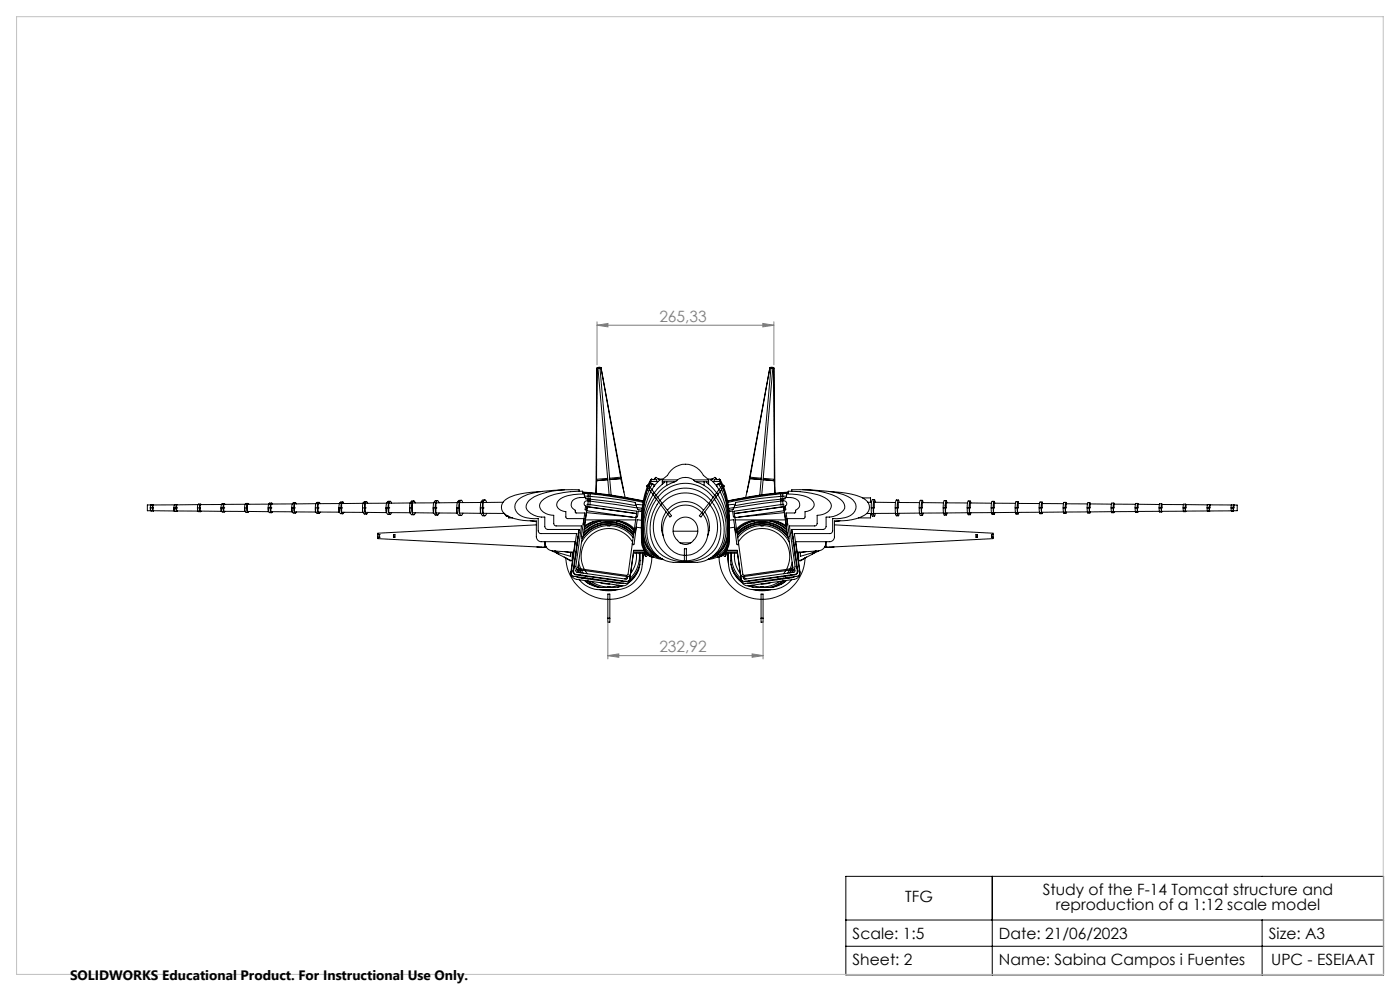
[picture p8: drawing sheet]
<svg xmlns="http://www.w3.org/2000/svg" width="420mm" height="297mm" viewBox="0 0 420 297" stroke-linecap="round" stroke-linejoin="round" font-family="sans-serif">
<g fill="none" stroke="#000" stroke-width=".3">
<path d="M179.4 110.3h-.3l-.3 37.5 .2-3.7M179.4 110.3h-.3l-.1 33.3M179.4 110.3l3.3 38M180 110.3v-.2h-.6v.2M180 110.3h-.6M180 110.3l3.3 38M180.3 110.2l5.9 32.8M180.3 110.2h-.3M180.3 110.2l6.9 37.3M231 110.2h.3M231 110.2l-6 32.8M231 110.2l-6.9 37.3"/>
<path d="M231.3 110.3v-.2h.6l-.1 .2M231.3 110.3h.5M231.3 110.3l-3.4 38M231.8 110.3l-3.3 38M231.9 110.3h.3l.3 37.5-.2-3.7M231.9 110.3h.3l.1 33.3M45.1 152.2l.2 .9h.7M45.1 152.2h.6M45.1 152.2v.9M45.3 151.3l-.2 .9M45.3 151.3h.6M45.3 151.3h-1.1v1.8h1.2"/>
<path d="M45.3 151.3h.1M45.4 151.3h.6M45.7 152.2l.1 .7 .3 .2M45.9 151.3l-.2 .9M45.9 152.2h.1M45.9 151.3h.2M45.9 151.3v1.8h6.3M52.2 152.2l.2 1h.7M52.2 152.2h.6M52.2 152.2v.9M52.2 153.1h.2M52.4 151.3h-6.5"/>
<path d="M52.4 151.3l-.2 .9M52.4 151.3h.6M52.4 151.2h.6M52.4 151.2v.1M52.8 152.2l.2 1 .2-.1M53 152.2h.1M53 151.3l-.2 .9M53 151.2l.2 .1M53 151.2v1.9l6.3 .1M53.1 151.2h-.7M59.2 152.2l.1 .6 .3 .5M59.2 152.2h.6"/>
<path d="M59.3 152.2v1M59.3 153.2h.1M59.4 151.2l-.2 1M59.4 151.2l-6.4 .1M59.4 151.2h.6M59.5 151.2h.6M59.5 151.2h.1M59.6 153.3h.6M59.8 152.2l.3 1.1 .3-.1M59.8 152.2v.8M60 151.2l-.2 1M60 152.2h.1"/>
<path d="M60.1 151.2h.3M60.1 151.2v2h6.3M60.1 151.1l-.6 .1M66.3 152.2l.1 .7a.66 .66 0 0 0 .9 .6M66.3 152.2h.6M66.4 152.2v1M66.4 153.2h.1M66.5 151.2h-6.5M66.5 151.2l-.2 1M66.5 151.1v.1M66.9 152.2l.1 .9 .2 .4 .3-.3M67.1 152.2h.1"/>
<path d="M67.1 151.1l-.2 1.1M67.1 151.1l.4 .1M67.1 151.1v2.1l6.3 .1M67.1 151.1l-.6 .1M67.3 151l-.8 .1M73.4 152.2v.8a.65 .65 0 0 0 1 .6M73.4 152.2h.6M73.4 152.2v1.1M73.4 153.3h.2M73.6 151.1l-6.5 .1M73.6 151.1l-.2 1.1M73.6 151.1h.6"/>
<path d="M73.6 151.1h.1M74 152.2l.1 1 .2 .4 .3-.3M74.2 151.1l-.2 1.1M74.2 151.1v2.2h6.3M74.2 151.1l.2-.2 .2 .2M74.2 151.1h.1M74.4 150.9l-.8 .2M80.5 152.2v.8a.7 .7 0 0 0 1 .7M80.5 152.2h.6M80.5 152.2v1.1M80.5 153.3h.1M80.6 151.1h-6.4"/>
<path d="M80.7 151l-.2 1.2M80.7 151h.6M80.7 151h.1M81.1 152.2v.7l.3 .7 .4-.3M81.3 152.2h.1M81.3 151l-.2 1.2M81.3 151l.2-.2 .3 .3M81.3 151v2.3l6.3 .1M81.5 150.8h-.6l-.2 .2M87.5 152.2l.1 .8a.78 .78 0 0 0 1 .8M87.5 152.2h.6M87.6 152.2v1.2"/>
<path d="M87.6 153.4h.1M87.7 151l-6.4 .1M87.7 151h.6l-.2 1.2M87.7 151l-.2 1.2M87.8 150.9h.6M87.8 150.9v.1M88.1 152.2l.3 1.5 .3 .1 .2-.4M88.3 152.2h.1M88.4 150.9l.3-.2 .2 .3M88.4 150.9l-.1 2.5 6.3 .1M88.6 150.7h-.6l-.2 .2M94.6 152.2l.1 .9a.85 .85 0 0 0 1 .8"/>
<path d="M94.6 152.2h.6M94.6 152.2v1.3M94.6 153.5h.2M94.8 151h-6.5M94.8 150.9h.6l-.2 1.3M94.8 150.9l-.2 1.3M94.8 150.8h.6M94.8 150.8v.1M95.2 152.2v.9a.47 .47 0 0 0 .2 .5 .47 .47 0 0 0 .6 0l.1-.1M95.4 152.2h.1M95.4 150.8l.3-.2 .4 .4M95.4 150.8v2.7h6.3"/>
<path d="M95.7 150.6h-.6l-.3 .2M101.7 152.2v.8a1 1 0 0 0 1.1 1M101.7 152.2h.6M101.7 152.2v1.3M101.7 153.5h.1M101.8 150.9l-6.4 .1M101.9 150.8h.1M102.3 152.2v1a.53 .53 0 0 0 .2 .5 .53 .53 0 0 0 .5 .1l.2-.3M102.3 152.2l.2-1.4v2.7l6.3 .1M102.5 152.2h.1M102.5 150.8l.4-.3 .3 .4M102.5 150.8h-.6l-.2 1.4"/>
<path d="M102.5 150.8v.1M102.9 150.5h-.7l-.3 .3M108.8 152.2v1a.94 .94 0 0 0 1.2 .9M108.8 152.2h.6M108.8 152.2v1.4M108.8 153.6h.1M108.9 150.8l-6.4 .1M109 150.8l-.2 1.4M109 150.7h.6M109 150.7v.1M109.4 152.2v1l.4 .8 .3 .1 .2-.5M109.6 152.2h.1"/>
<path d="M109.6 150.8l-.2 1.4M109.6 150.7l.4-.3 .3 .4M109.6 150.7v2.9h6.3M110 150.4h-.7l-.3 .3M115.8 152.2l.1 1a.94 .94 0 0 0 1.2 1M115.8 152.2h.6M115.9 152.2v1.4M115.9 153.6h.1M116 150.8h-6.4M116.1 150.7h.1M116.4 152.2l.2-1.5v2.9l6.3 .1M116.4 152.2l.1 1.1 .4 .8h.3l.2-.5"/>
<path d="M116.6 152.2h.1M116.7 150.7h-.7l-.2 1.5M116.7 150.7l.4-.5 .3 .6M116.7 150.7v.1M117.1 150.2h-.7l-.3 .5M122.9 152.2l.1 1.1a.94 .94 0 0 0 1.1 1M122.9 152.2h.6M122.9 152.2v1.5M122.9 153.7h.2M123.1 150.7l-6.5 .1M123.1 150.7l-.2 1.5M123.1 150.6h.6"/>
<path d="M123.1 150.7h.6M123.1 150.6v.1M123.5 152.2v1.1a.79 .79 0 0 0 .9 .9l.2-.5M123.7 150.7l-.2 1.5M123.7 150.7v3h6.3M123.7 150.6l.5-.5 .4 .6M123.7 150.6v.1M124.2 150.1h-.7l-.4 .5M130 152.2v1.1a1.05 1.05 0 0 0 1.3 1.1M130 152.2h.6M130 152.2v1.5M130 153.7h.1"/>
<path d="M130.1 150.7h-6.4M130.2 150.6h.6l-.2 1.6M130.2 150.6l-.2 1.6M130.2 150.6h.6M130.2 150.6h.1M130.6 152.2v1l.5 1.1h.3l.3-.6M130.8 152.2h.1M130.8 150.6l.5-.6 .4 .7M130.8 150.6v3.1l6.3 .1M131.3 150h-.7l-.4 .6M137.1 152.2v1.2a1.01 1.01 0 0 0 1.3 1.1M137.1 152.2h.5"/>
<path d="M137.1 152.2v1.6M137.1 153.8h.1M137.2 150.6l-6.4 .1M137.3 150.6l-.2 1.6M137.3 150.6h.5M137.3 150.5v.1M137.6 152.2l.1 1.1a1.15 1.15 0 0 0 .8 1.1l.4-.6M137.8 150.6l-.2 1.6M137.8 152.2h.1M137.9 150.5l.5-.6 .5 .7M137.9 150.5v3.3h6.2M138.4 149.9l-.7 .1-.4 .5"/>
<path d="M144.1 152.2l.1 1.3a1.1 1.1 0 0 0 1.3 1.1M144.1 152.2v1.6M144.1 152.2h.6M144.1 153.8h.2M144.3 150.6h-6.5M144.4 150.5h.6M144.4 150.5h.1M144.7 152.2l.1 1.1a1.11 1.11 0 0 0 .8 1.2l.4-.7M144.9 152.2h.1M144.9 150.5l-.2 1.7M144.9 150.5h-.6l-.2 1.7M144.9 150.5v3.3l6.3 .1"/>
<path d="M145 150.5l.5-.7 .5 .8M145 150.5v.1M145.5 149.8l-.7 .1-.4 .6M150.9 150.5l-6 .1M151.2 153.8v.1M151.2 153.9h.1M151.4 154.1l.5 .6h.6M152.6 154.8v.4h1.1M159.1 156.1l1.8 .2M160.9 157.3l-47.6 2.5v1.6l50.1 2.6v-1.7M162.7 147.3a21.8 21.8 0 0 0-11 2.5 2.68 2.68 0 0 0 .2 4.6 17.1 17.1 0 0 0 9 1.7v4.8a1.51 1.51 0 0 0 1.5 1.4h10.1l-1.2 9.1a2.01 2.01 0 0 0 1.7 2.2l13.7 1.9a2.01 2.01 0 0 0 2.2-1.7l1.1-8h3.8M169.4 146.8l-3.4 .2a18.9 18.9 0 0 0-10.6 2.8 2.86 2.86 0 0 0 1 4.9l2.6 .7h2.5v3.7a.84 .84 0 0 0 .8 .8h10.7l-1.7 11.7a.97 .97 0 0 0 .9 1.1l15.4 2.1a.97 .97 0 0 0 1.1-.8"/>
<path d="M173.7 158.7l-1.8 12.4a1.04 1.04 0 0 0 .9 1.2l14.8 1.9M173.7 159.8l-.2 .2M173.7 159.6l-.2 .3M173.7 147.2v-.4a25.4 25.4 0 0 0-14.1 2.5 2.42 2.42 0 0 0-1 4.1 6.2 6.2 0 0 0 4.8 1.6v2.8a.97 .97 0 0 0 1 .9h9.4l-1.7 12.4a.91 .91 0 0 0 .8 1.1l15 2a.92 .92 0 0 0 1-.7l.2-1.5M174.8 147.6l2.2 .1M174.8 147.5l1.6 .1M175.1 159.6a10.3 10.3 0 0 1 15 0M175.6 155.8h15.1M175.9 153.6l13.8 1.4M176 153.1l14.8 2M176.4 147.6v3.7h.6v-3.7M176.4 147.6h.6"/>
<path d="M177 150.1h-.6a.86 .86 0 0 0-1.1 .4 .86 .86 0 0 0 .4 1.2l-.2 1 .3 .2 .4-1.8 .2 .1M177 150.2l14.3 2.1v.4l1.3 .2M177 149.5h-1.2v-.4a3.8 3.8 0 0 0-4.3 1.4 1.77 1.77 0 0 0 1.1 2.4v.6l.2 .2h2.6l-.4 3.4 .2 .2 .2-.1 .7-5.4 14.9 2.1M177 149.6l10.9 1.4 3.1 .6v.5l1.7 .2M177 148.7h-1.7v-.6a10.7 10.7 0 0 0-7.7 1.9 1.89 1.89 0 0 0-.4 2 1.89 1.89 0 0 0 1.7 1.2l.9 .1v1.6l.3 .5h5.1l-.8 5.4a.27 .27 0 0 0 .2 .2 .27 .27 0 0 0 .3-.1l1.3-9 14.8 2M177 148.8l10.6 1.2 3 .6v.5l2.2 .2M177 147.6l7.3 .9 8.7 1.7-10.7-1.8-5.3-.6M177 151.2l14.1 2-.2 1.6M178 156.3l-2.7 1.7M179 143.6v.5M179.7 156.1l-2.1 .4-2.2 1.2M179.7 156.1l-2.7 1.2-1.7 1.3"/>
<path d="M179.7 156.1h5.3M180.3 156.1l-3 1.2-2.1 1.6M182.3 143.4l-3.3 .2M182.3 143.8l-3.3 .3M182.4 157.5h.6M185 156.1l1.7 .6 1.6 .8 2 1.5M185 156.1a7 7 0 0 1 5.3 2.4M185.7 156.2l2.3 1 2.3 1.6M186.2 143l-3.3 .3M186.2 143v.4M186.2 143.4l-3.3 .3M186.2 143.4l1.3 5.6"/>
<path d="M190.1 159.8a10.2 10.2 0 0 0-15.1 .1M190.9 154.8l-1.2 8.1M192.4 158.2l-1.5-.2-.7 5.1a.27 .27 0 0 1-.3 .2 .27 .27 0 0 1-.2-.4M192.4 155.9l-1.2-.2-.6 3.6-.2 .2-.2-.3M192.5 153.3l-1-.1-.3 1.6-.2 .2-.1-.2M192.7 159.5v1.6a5.9 5.9 0 0 0 5.8 6.5l.5 .1M192.9 150.5a109.7 109.7 0 0 0-18.1-2.7v-.6a21.6 21.6 0 0 0-11.6 2.4 2.3 2.3 0 0 0-1.3 2.4 2.3 2.3 0 0 0 1.9 1.9l2.3 .5v2.5l.5 .7h7.8l-1.6 12.1a.91 .91 0 0 0 .7 1l14.6 2.1a.91 .91 0 0 0 1-.8M194.2 145.9a37.3 37.3 0 0 0-1.8 15.5 5.1 5.1 0 0 0 2.3 5M194.2 145.9l.4 .6M194.3 146.2a38.5 38.5 0 0 0-1.5 17 5.2 5.2 0 0 0 2.6 3.4M194.4 146.2l-1 3.3-.5 3.5-.2 3.8M194.5 145.3l.2 .3"/>
<path d="M194.5 145.3l-.5 .3 .2 .3M194.6 146.5l.5 .6M194.7 145.6l-.5 .3M194.7 145.6l.4 .5M194.8 146.8a28.4 28.4 0 0 0-1.7 16.3 5.8 5.8 0 0 0 4.3 4M195.1 147.1l.7 1M195.1 146.1l-.5 .4M195.1 146.1l.5 .7M195.2 147.3a26 26 0 0 0-2.2 13.9 8.1 8.1 0 0 0 5.8 6.4M195.6 146.8l-.5 .3M195.6 146.8l.7 .9M195.6 145.2l.1-.2-.4-.3-.6 .9"/>
<path d="M195.8 148.1l.6 .7M195.9 148.2a17.6 17.6 0 0 0-2 15 7.7 7.7 0 0 0 4.7 4.3M196.2 143.8l.6-.8 1.1 .9M196.2 145.8v-.5l-.4-.3-.7 1.1M196.2 145.6l.1 .1M196.3 147.7l-.5 .4M196.3 147.7l.5 .7M196.4 148.8l.4 .6M196.5 149a14.8 14.8 0 0 0-1.4 15.6l.8 1 1.6 1.2M196.8 148.4a10.4 10.4 0 0 1 5.9-4.1 4.1 4.1 0 0 1 5.8 0 10.8 10.8 0 0 1 5.9 4.1M196.8 149.4l.7 1M196.8 148.4l-.4 .4"/>
<path d="M196.8 148.4l.5 .7M197 149.6a15.3 15.3 0 0 0-1.9 14.2 8.6 8.6 0 0 0 6.9 4.8h7.2a9.1 9.1 0 0 0 8-10.5 16.5 16.5 0 0 0-2.9-8.5M197 144.3v-.5h-1.2l-.3-.3-1 1.8M197.3 149.1a10.3 10.3 0 0 1 16.7 0M197.3 149.1l-.5 .3M197.3 149.1l.7 .9M197.4 144.3h-1.8l-.2-.2-.8 1.4-.5 .3M197.5 150.4l.7 .8M197.6 143.5l-.1 .1M197.6 143.5l.2 .3M197.6 150.5a12.7 12.7 0 0 0-.6 14.4 12.4 12.4 0 0 0 13.1 2.8 8.8 8.8 0 0 0 6.2-9.3 13.5 13.5 0 0 0-2.7-7.9M197.9 143.8h.1"/>
<path d="M198 150a9.7 9.7 0 0 1 15.3 0M198 150l-.5 .4M198 150l.6 .9M198.2 151.2l2.1 2.8M198.3 151.3a10.2 10.2 0 0 0-1.3 11.2 10.2 10.2 0 0 0 9.7 5.5 10.3 10.3 0 0 0 6.3-16.7M198.5 159l.3 .1M198.6 150.9a9.3 9.3 0 0 1 14 0M198.6 150.9l-.4 .3M198.6 150.9l2.1 2.7M198.7 145.1v-1.5h-.9l.2 .2-1.3 1.4-1.1 1.6M198.7 144.4h3.7M199.3 144.4v.2l-2.1 2-.9 1.1"/>
<path d="M199.8 153.4a7.8 7.8 0 0 0-.8 7.2M200 144.4v1M200.2 152.9a7 7 0 0 1 10.9 0M200.3 154.1a7.7 7.7 0 0 0 4.4 12.3 7.4 7.4 0 0 0 7.2-10.4l-1-1.9M200.7 153.6a6.5 6.5 0 0 1 9.8 0M200.7 153.6l.8 1-.5 .3-.7-.9M200.7 153.6l-.4 .4M201.9 159.2h7.4M202.9 156.2a3.8 3.8 0 0 1 5.2-.2 3.8 3.8 0 0 1 .6 5.1 3.4 3.4 0 0 1-4.6 1.7 4.4 4.4 0 0 1-1.2-6.6zM208 143.8h4.6M208.8 144.4h3.8M210.5 153.6l-.7 1 .5 .3 .7-.9"/>
<path d="M210.5 153.6l.5 .4M211.2 144.4v1M211.4 153.4a7.6 7.6 0 0 1 .9 7.2M212 144.4v.2l3 3.1M212.6 145.1v-1.5h.8l-.1 .2 2.4 3M212.6 143.8a8.4 8.4 0 0 1-2.7-2.9 5.9 5.9 0 0 0-9.7 1.6l-1.6 1.3h4.6M212.6 150.9l.5 .3M212.6 150.9l-2.1 2.7M212.8 159l-.3 .1M213.3 150l.4 .4M213.3 150l-.7 .9M213.3 143.8h.1"/>
<path d="M213.7 143.5l-.2 .3M213.7 143.5v.1M213.7 150.4l-2.7 3.6M213.8 144.3h1.9l.2-.2 .8 1.4 .4 .3M214 149.1l.4 .3M214 149.1l-.7 .9M214.2 144.3v-.5h1.2l.4-.3 1 1.8M214.4 149.4l-.7 1M214.4 148.4l.5 .4M214.4 148.4l-.4 .7M214.8 149a14.7 14.7 0 0 1 1.4 15.6l-.8 1-1.7 1.2M214.9 148.8l-.5 .6"/>
<path d="M215 147.7l-.6 .7M215 147.7l.5 .4M215.1 145.8v-.5l.4-.3 .7 1.1M215.1 145.6l-.1 .1M215.1 143.8l-.6-.8-1.2 .9M215.3 148.2a17.6 17.6 0 0 1 2.1 15 7.5 7.5 0 0 1-4.7 4.3M215.5 148.1l-.6 .7M215.7 146.8l.5 .3M215.7 146.8l-.7 .9M215.7 145.2l-.1-.2 .4-.3 .6 .9M216 147.3a25.6 25.6 0 0 1 2.3 13.9 8.1 8.1 0 0 1-5.9 6.4M216.2 147.1l-.7 1"/>
<path d="M216.2 146.1l.4 .4M216.2 146.1l-.5 .7M216.5 146.8a28.2 28.2 0 0 1 1.6 16.3 5.6 5.6 0 0 1-4.2 3.9M216.6 145.6l.5 .3M216.6 145.6l-.4 .5M216.6 146.5l-.4 .6M216.8 145.3l-.2 .3M216.8 145.3l.5 .3-.2 .3M216.9 146.2a34.6 34.6 0 0 1 1.7 10.6M216.9 146.2a39.2 39.2 0 0 1 1.6 16.6 5.2 5.2 0 0 1-2.6 3.8M217.1 145.9l-.5 .6M217.1 145.9a36.1 36.1 0 0 1 1.7 14.5 5.8 5.8 0 0 1-2.3 6"/>
<path d="M218.6 159.5v1a6.5 6.5 0 0 1-3.1 6.3l-1.8 .7-1.4 .2M218.7 153.3l1.1-.1 .2 1.6 .3 .2 .1-.2M218.8 155.9l1.3-.2 .5 3.6 .3 .2 .2-.3M218.8 158.2l1.6-.2 .7 5.1a.27 .27 0 0 0 .3 .2 .27 .27 0 0 0 .2-.4M220.3 153.9l14.8-2.1 .8 5.4 .2 .1 .2-.2M220.4 154.8l.7 4.4M220.6 155.8h15M221.1 159.2l1.7 13 .4 .2 14.5-2 .2-.3-1.3-9.1M221.1 159.6a10.4 10.4 0 0 1 15 0M221.1 159.8a10.2 10.2 0 0 1 15.1 .1M225 143.4l3.4 .3M225 143.4l-1.3 5.7"/>
<path d="M225 143l3.4 .3M225 143v.4M225.6 156.2l-2.4 1-2.2 1.6M226.3 156.1l-1.7 .6-1.6 .8-2 1.5M228.3 157.5h.6M229 143.8l3.3 .3M229 143.4l3.3 .2M231 156.1l3 1.2 2 1.6M231.6 156.1l1.4 .2 1.4 .4 1.5 1M231.6 156.1h-5.4a7 7 0 0 0-5.3 2.4M231.6 156.1l2.7 1.2 1.7 1.3M232.3 143.6v.5"/>
<path d="M233.3 156.3l2.6 1.7M234.2 150.2l-14.2 2.1v.4l-1.3 .2M234.2 150.1h.6a.86 .86 0 0 1 1.1 .4 .86 .86 0 0 1-.3 1.2l.1 1-.2 .2-.4-1.8-.3 .1M234.2 149.6l-10 1.3-3.9 .7v.5l-1.7 .3M234.2 149.5h1.3v-.4a4.7 4.7 0 0 1 4 .9 1.77 1.77 0 0 1-.8 2.9v.6l-.3 .2h-2.6l1 7.1a.25 .25 0 0 1-.2 .2 .25 .25 0 0 1-.3-.1l-1.2-9-14.8 2M234.2 148.8l-9.8 1.1-3.7 .7v.5l-2.2 .2M234.2 148.7h1.8v-.6a10.8 10.8 0 0 1 7.7 1.9 1.89 1.89 0 0 1 .4 2 1.89 1.89 0 0 1-1.8 1.2l-.8 .1v1.6l-.3 .5h-5.1M234.2 147.6a123.5 123.5 0 0 0-15.9 2.6l7.7-1.4 8.2-1M234.2 147.6v3.7h.6v-3.7M234.2 147.6h.6M234.2 151.2l-14 2 .2 1.6M235.2 153.1l-14.7 2"/>
<path d="M235.3 153.6l-13.7 1.4M236.5 147.6l-2.3 .1M236.5 147.5l-1.7 .1M237.5 147.2v-.4a27.9 27.9 0 0 1 13.4 2.1l1.3 .8a2.31 2.31 0 0 1 1.2 2.1 2.31 2.31 0 0 1-1.3 2 6.5 6.5 0 0 1-4.3 1.2v2.8a.97 .97 0 0 1-.9 .9h-9.4l1.7 12.4a.91 .91 0 0 1-.8 1.1l-15 2a.92 .92 0 0 1-1-.7l-.3-1.5a.91 .91 0 0 0 1.1 .8l14.5-2.1a.91 .91 0 0 0 .8-1l-1.7-12.1h7.9l.4-.7v-2.5a3.8 3.8 0 0 0 4.3-2.9 5.1 5.1 0 0 0-4.2-3.3l-5.1-.8-3.6-.2v.6l-2.3 .2a135.6 135.6 0 0 0-15.8 2.6M237.6 159.6l.2 .3M237.6 158.7l1.8 12.4a1.03 1.03 0 0 1-.9 1.2l-14.8 1.9M237.6 159.8l.2 .2M240.8 146.8a35.8 35.8 0 0 1 13.5 2 3.2 3.2 0 0 1 2.2 4.4 6.7 6.7 0 0 1-6.7 2.2v3.7a.84 .84 0 0 1-.9 .8h-10.6l1.6 11.7a.97 .97 0 0 1-.8 1.1l-15.4 2.1a.97 .97 0 0 1-1.1-.8M248.8 147.3a25.8 25.8 0 0 1 10.2 2.1 2.76 2.76 0 0 1 1.8 2.4 2.76 2.76 0 0 1-1.4 2.6 17.2 17.2 0 0 1-9.1 1.7v4.8a1.45 1.45 0 0 1-1.5 1.4h-10.1l1.3 9.1a2 2 0 0 1-1.7 2.2l-13.7 1.9a1.95 1.95 0 0 1-2.2-1.7l-1.2-8.9h-3.1M250.3 157.3l47.6 2.5v.4M252 156.1l-1.7 .2M258.8 149.2h2.4v1.3"/>
<path d="M260.3 150.5h1.2M261.2 153.9v1.3h-3.7M261.4 152.2l.1 1.7M261.4 152.2h.6M261.4 153.9h-1.4M261.5 154l.2 .7h.7M261.5 154h.6M261.5 153.9v.1M261.7 149.7l.6 .1M261.7 149.8l-.3 1v1.4M262 152.2l.1 1.7h-.6M262.1 150.5h.2"/>
<path d="M262.3 150.5l-.2 3.5M262.3 150.5l6.4 .1M262.6 150.5l-.3-.7-.3 2.4M262.6 153.9l-.2 .8-.3-.7M268.6 152.2l.1 1.7M268.6 152.2h.6M268.6 153.8l-6.5 .1M268.7 154l.2 .6h.6M268.7 153.9v.1M269.2 152.2l.1 1.7h-.6M269.3 150.6h.2M269.3 153.9l-.6 .1"/>
<path d="M269.5 150.6l-.2 3.3M269.5 150.6h6.4M269.5 149.9a.82 .82 0 0 0-.8 .3 .82 .82 0 0 0-.1 .9v1.1M269.8 150.6l-.3-.7-.3 1.1v1.2M269.8 153.8l-.3 .8-.2-.7M275.8 152.2l.1 1.7M275.8 152.2h.6M275.8 153.8h-6.5M275.9 153.9l.1 .6h.7M275.9 153.9h.6M275.9 153.9h.1M276.4 152.2l.1 1.6-.6 .1"/>
<path d="M276.5 150.6h.2M276.7 150.6l-.2 3.3M276.7 150.6l6.4 .1M276.7 150a.8 .8 0 0 0-.8 .2 .8 .8 0 0 0-.1 .9v1.1M276.9 150.6l-.2-.6-.3 2.2M276.9 153.8l-.2 .7-.2-.6M283 152.2l.1 1.6M283 152.2h.6M283 153.7l-6.5 .1M283.1 153.9l.1 .5h.7M283.1 153.8h.6M283.1 153.8v.1"/>
<path d="M283.3 150l.6 .1M283.3 150.1l-.3 .9v1.2M283.6 152.2l.1 1.6M283.6 151.3v.3M283.7 150.7h.2M283.7 153.8l-.6 .1M283.9 150.7l-.2 3.1M283.9 150.7h6.4M284.1 150.7l-.3-.6-.2 2.1M284.1 153.7l-.2 .7-.2-.6M290.2 152.2l.1 1.6M290.2 152.2h.6"/>
<path d="M290.2 153.7h-6.5M290.3 153.8l.1 .5h.7M290.3 153.8h.6M290.3 153.8h.1M290.8 152.2l.1 1.6h-.6M290.9 150.7h.2M291.1 150.1a.82 .82 0 0 0-.9 1.2v.9M291.1 150.7l-.2 3.1M291.1 150.7l6.4 .1M291.3 150.8l-.3-.7-.2 2.1M291.3 153.7l-.2 .6-.2-.5M297.4 152.2l.1 1.5"/>
<path d="M297.4 152.2h.6M297.4 153.6l-6.5 .1M297.5 153.7l.1 .5h.7M297.5 153.7h.6M297.5 153.7h.1M298 152.2l.1 1.5h-.6M298.1 150.8h.2M298.2 150.2a.81 .81 0 0 0-.8 1.1v.9M298.3 150.8l-.2 2.9M298.3 150.8h6.4M298.4 150.8l-.2-.6-.2 2M298.4 153.6l-.1 .6-.2-.5"/>
<path d="M304.6 152.2l.1 1.5M304.6 152.2h.6M304.6 153.6h-6.5M304.7 153.7l.1 .4h.6M304.7 153.7h.6M304.7 153.7h.1M305.2 152.2l.1 1.5M305.3 150.9h.2M305.4 150.4a.64 .64 0 0 0-.7 .1 .64 .64 0 0 0-.1 .7v1M305.5 150.9l-.2 2.8M305.5 150.9h6.4M305.6 150.9l-.2-.5-.2 1.8"/>
<path d="M305.6 153.6l-.2 .5-.1-.4M311.7 152.2l.2 1.4M311.7 152.2h.6M311.8 153.5l-6.5 .1M311.9 153.6l.1 .4 .6-.1M311.9 153.6h.6M311.9 153.6h.1M312.3 152.2l.2 1.4M312.5 150.9h.2M312.6 150.5a.79 .79 0 0 0-.8 .2 .79 .79 0 0 0-.1 .9v.6M312.7 150.9l-.2 2.7M312.7 150.9l6.4 .1"/>
<path d="M312.8 150.9l-.2-.4-.3 1.7M312.8 153.5l-.1 .4-.2-.3M318.9 152.2l.2 1.3M318.9 152.2h.6M319 153.5h-6.5M319.1 153.6l.1 .3 .6-.1M319.1 153.5h.6M319.1 153.5v.1M319.5 152.2l.2 1.3M319.7 151h.1M319.8 150.6a.75 .75 0 0 0-.8 .2 .75 .75 0 0 0-.1 .9v.5M319.8 151l-.1 2.6"/>
<path d="M319.8 151h6.4M319.9 151l-.1-.4-.3 1.6M319.9 153.5l-.1 .3-.1-.2M326.1 152.2l.1 1.3M326.1 152.2h.6M326.2 153.4l-6.5 .1M326.2 153.5l.2 .3 .6-.1M326.2 153.5h.6M326.2 153.5h.1M326.7 152.2l.1 1.3M326.8 151h.2M327 150.7h-.3a.84 .84 0 0 0-.6 1v.5"/>
<path d="M327 151l-.2 2.5M327 151l6.4 .1M327.1 151l-.1-.3-.3 1.5M327.1 153.4l-.1 .3-.2-.2M333.3 152.2l.1 1.2M333.3 152.2h.6M333.4 153.3l-6.6 .1M333.4 153.5l.1 .2h.7M333.4 153.4h.6M333.4 153.4v.1M333.9 152.2l.1 1.2M334 151.1h.2"/>
<path d="M334.2 150.8h-.7l-.2 1.4M334.2 151.1l-.2 2.4M334.2 151.1h6.4M334.3 151.1l-.2-.3-.2 1.4M334.3 153.3l-.1 .3-.2-.1M340.5 152.2l.1 1.1M340.5 152.2h.6M340.6 153.4l.1 .2h.6M340.6 153.3h.6M340.6 153.3h-6.6M340.6 153.3v.1M341.1 152.2l.1 1.1"/>
<path d="M341.2 151.1h.2M341.3 150.9h-.6l-.2 1.3M341.4 151.1l-.2 2.3M341.4 151.1l6.4 .1M341.5 151.1l-.2-.2-.2 1.3M341.5 153.3l-.2 .3-.1-.2M347.7 152.2l.1 1.1M347.7 152.2h.6M347.8 153.3l.7 .2M347.8 153.3h.6M347.8 153.2l-6.6 .1M347.8 153.3h.1"/>
<path d="M348.3 152.2l.1 1.1M348.4 151.2h.2M348.5 151h-.6l-.2 1.2M348.6 151.2l-.1-.2-.2 1.2M348.6 153.2l-.1 .3-.1-.2M348.6 151.2l-.2 2.1M348.6 151.2h6.4M354.9 152.2l.1 1M354.9 152.2h.6M355 153.3h.7M355 153.2h.6M355 153.2h-6.6"/>
<path d="M355 153.2v.1M355.5 152.2l.1 1M355.6 151.2h.2M355.6 153.2l-.6 .1M355.7 151.1h-.6l-.2 1.1M355.8 151.3l-.1-.2-.2 1.1M355.8 153.2h-.2M355.8 151.2l-.2 2M355.8 151.2l6.4 .1M362.1 152.2l.1 1M362.1 152.2h.6M362.2 153.2h.1"/>
<path d="M362.2 153.2h.6M362.2 153.1l-6.6 .1M362.3 153.2h.6M362.7 152.2l.1 1M362.8 151.3h.2M362.9 151.2h-.7l-.1 1M362.9 151.3l-.2 .9M362.9 153.1l-.1 .1M363 151.3l-.2 1.9M363 151.3l6.4 .1M369.3 152.2l.1 .9M369.3 152.2h.6"/>
<path d="M369.4 153.1h.1M369.4 153.1h.6M369.4 153.1h-6.6M369.5 153.1h.6M369.9 152.2l.1 .9M370 151.3h.2M370.1 151.3h-.7l-.1 .9M370.1 151.3l-.2 .9M370.1 153.1h-.1M370.2 151.3l1 .1v1.7h-1.8M370.2 151.3l-.2 1.8M113.3 161h.5"/>
<path d="M113.3 160.2h.5M113.8 161h.1M113.8 160.2h.1M113.8 160.2v.8M118 160.2h.5v.8h-.5zM118.1 160.2v.8M162.4 164h1.5M162.4 164h.1M163.2 164h.1M163.6 162.3a2.35 2.35 0 0 0 2.1 2.8l6.3 .4v.4M163.9 163.9v.1M165.5 165l1.6 .8"/>
<path d="M166.4 165.1l.4 .3M166.5 165.1l1 1 3.6 1.8h.6v-2.4M166.7 165.1l.9 .6 3.5 1 .1-1.1M169.3 167l.4 .2M169.5 167.1l1.5 1 .5-.2M169.5 165.3l1.8 .4v-.3M171.9 165.5l-.2 1.9M171.9 170.9l.1 .8M172.1 169.8l.1 .5M172.7 165.4v1.2M172.8 172.8l.9 .3 12.5 1.8 .9-.1M172.8 172.2l.1 .1"/>
<path d="M172.9 170.3l-.1 .8 .3 .4 14.7 2.1 .4-.2 .1-.6-.9 .7M173.1 170.6l.4 1M173.2 172.8l.1 .2M173.2 162.9l-.2 .7M173.3 170.7l.4 .9M173.3 162.2l-.2 .5M173.4 170l.2 .4M173.5 169.6l.3 .9M173.5 161l-.2 .3M173.6 160.5l-.2 .4M173.6 168.5l.7 2M173.7 170.8l.5 .9"/>
<path d="M173.9 172.3l.1 .1zM173.9 170.8l.5 .9M174.2 172.3l.1 .2M174.4 170.9l.5 .9M174.5 173.2l-.1-.2 .2 .2M174.7 161l-1.3 9 .1 .4 14.5 2 .4-.2 1.3-9.2M174.7 172.4l.1 .1M174.7 173l.2 .3M174.9 172.4l.1 .2M175.2 173.1l.3 .3M175.3 174a7.9 7.9 0 0 0 5.4 2.1 14.8 14.8 0 0 0 5.7-.4l.5-.2M175.5 173.2l.2 .2"/>
<path d="M175.5 172.5l.1 .1M175.5 174l1.4 1.1M175.5 171l.7 .9M176.2 174.1l2 1.4 1.2 .5M176.2 173.2l.2 .3M176.5 174.1l1.6 1.1 2.2 .9M176.9 172.7l.1 .2M177.3 174.2a9.1 9.1 0 0 0 8.4 1.2M177.8 173.5l.4 .3M180.1 174.6l2.9 .4M180.9 176.7h3.5M182.4 175.9h.6"/>
<path d="M185.3 176.7a10.6 10.6 0 0 1-5.2 0M185.4 174.6l-.4 .1M186.5 175.5l-1.2 .5M186.5 174.1l-.1 .1M189.8 162.5a8.3 8.3 0 0 0-11.3-3 8.3 8.3 0 0 0-3.2 11.2M189.9 161.1a9.2 9.2 0 0 0-15.5 1.5M190 165.5h3.5M190 160.5a9.7 9.7 0 0 0-15.4 .9M190.1 160.3a9.8 9.8 0 0 0-15.1 .4M190.1 165.1h3.2M190.9 165.8a8.1 8.1 0 0 1-1.7 6M191.6 170.6l-1.3 2.3-1.5 1.4"/>
<path d="M191.8 165.8a9.4 9.4 0 0 1-2.8 7.6M192 169.1a10 10 0 0 1-3.1 5M192.1 165.8a9.1 9.1 0 0 1-3 8.5l-.4 .3M192.7 168.1v-2.3v2.9a8 8 0 0 1-8 8h-4.7a8.1 8.1 0 0 1-6.2-3M192.9 165.8l.1 1.8-.3 1.6M193.1 164.6a2.13 2.13 0 0 0 1.7 1.8M193.2 164.9h-3.1l-1 7.1M193.4 165.8v.5h.2M193.6 165.8v.9h.4l.4-.4M194 166v.1M194.6 166.3h.1M194.7 166.4v.2l1.1 .5 .1-.2"/>
<path d="M195 166.7h.1M195.5 167a12.9 12.9 0 0 1-12.7 12.6 12.9 12.9 0 0 1-13.1-12.4M195.9 166.9l.1 .1M204 162.7h3.3M205.3 168.6v-4.1h.6v4.1M215.4 166.9l-.1 .1M215.7 167a12.9 12.9 0 0 0 12.8 12.6 12.9 12.9 0 0 0 13-12.4M216.3 166.7h.1M216.5 166.4v.2l-1 .5-.1-.2M216.6 166.3h.1M217.2 166l.1 .1M217.3 166v.1"/>
<path d="M217.5 165.8h3.7M217.7 165.8l-.1 .9h-.3l-.4-.4M217.8 165.5h3.4M217.9 165.8l-.1 .5h-.1M218 165.1h3.2M218.1 164.7a2.13 2.13 0 0 1-1.6 1.7M218.3 165.8l.3 3.4M218.5 165.8v2.3M218.5 165.8a12.4 12.4 0 0 0 .7 6 7.9 7.9 0 0 0 7.4 4.9h4.6M219.2 165.8a9.1 9.1 0 0 0 2.9 8.5l.5 .3M219.3 169.1a9.4 9.4 0 0 0 3.1 5M219.5 165.8a9.4 9.4 0 0 0 2.8 7.6"/>
<path d="M219.6 170.6l1.4 2.3 1.5 1.4M220.3 165.8a8.3 8.3 0 0 0 1.8 6M221.2 160.3a9.8 9.8 0 0 1 15.1 .4M221.2 160.5a9.7 9.7 0 0 1 15.5 .9M221.3 161.1a9.2 9.2 0 0 1 15.5 1.5M221.5 162.5a8.3 8.3 0 0 1 11.2-3 8.3 8.3 0 0 1 3.2 11.2M224.7 175.5l1.3 .5M224.7 174.1l.2 .1M225.8 174.6l.5 .1M225.9 176.7a10.6 10.6 0 0 0 5.3 0M226.9 176.7h3.4M228.3 175.9h.6"/>
<path d="M231.2 174.6l-2.9 .4M233.4 173.5l-.4 .3M233.9 174.2a9.1 9.1 0 0 1-8.3 1.2M234.4 172.7l-.2 .2M234.8 174.1l-1.6 1.1-2.2 .9M235.1 174.1l-2.1 1.4-1.2 .5M235.1 173.2l-.3 .3M235.7 174l-1.3 1.1M235.7 171l-.6 .9M235.8 173.2l-.3 .2M235.8 172.5l-.1 .1M236 174a7.9 7.9 0 0 1-5.5 2.1 14.7 14.7 0 0 1-5.6-.4l-.5-.2"/>
<path d="M236 173.1l-.2 .3M236.4 172.4l-.1 .2M236.6 173l-.2 .3M236.6 172.4l-.1 .1M236.7 173.2l.2-.2-.3 .2M236.8 170.9l-.5 .9M237.1 172.3l-.1 .2M237.2 172.4l.1-.1v.1M237.3 170.8l-.4 .9M237.5 173.7a8.1 8.1 0 0 1-6.3 3M237.5 170.8l-.4 .9M237.7 168.5l-.7 2"/>
<path d="M237.7 160.5l.2 .4M237.8 161l.2 .3M237.8 169.6l-.3 .9M237.8 170l-.1 .4M237.9 162.2l.3 .5M238 170.7l-.4 .9M238 162.9l.3 .7M238.1 172.8l-.1 .2M238.2 170.6l-.5 1M238.4 170.3l.1 .8-.3 .4-14.8 2.1-.3-.2-.2-.6 .9 .7M238.5 172.8l-.9 .3-12.5 1.8-.9-.1M238.5 172.2l-.1 .1"/>
<path d="M238.5 165.4v1.2M239.1 169.8v.5M239.3 170.9v.8M239.3 165.5l.3 1.9M241.8 167.1l-1.6 1-.5-.2M241.8 165.3l-1.9 .4v-.3M242 167l-.5 .2M244.6 165.1l-1 .6-3.5 1v-1.1M244.8 165.1l-1.1 1-3.5 1.8h-.7v-2.4M244.9 165.1l-.4 .3M245.7 165l-1.5 .8M247.3 164h1.6"/>
<path d="M247.4 163.9v.1M247.7 162.3a2.35 2.35 0 0 1-2.2 2.8l-6.3 .4v.4M248.1 164h.1M248.9 164h.1M250.2 163.9l-1.3 .1M292.8 160.2h.4v.8h-.4zM293.2 160.2v.8M297.5 160.2h.1M297.5 161h.1M297.5 160.2h.5v.8h-.5M297.5 160.2v.8M297.9 161v.4l-50 2.6v-1.7"/>
<path d="M182.4 185.3v1.2h.6v-1.2M182.4 185.3v-7.3h.6v7.3M182.4 185.3h.6M228.3 185.3v1.2h.6v-1.2M228.3 185.3v-7.3h.6v7.3M228.3 185.3h.6M253.8 262.6h161.3v29.6h-161.3zM253.8 275.7h161.3M297.7 262.6v29.6M378.6 275.7v16.5M253.8 283.6h161.3"/>
</g>
<path d="M179.1 97.5l3.3-.6v1.1zM179.1 96.4v12.9M179.1 97.5h53.1M228.8 96.9l3.4 .6-3.4 .5zM232.2 96.4v12.9M182.4 196.5l3.2-.5v1zM182.4 186.3v11.2M182.4 196.5h46.5M225.6 196l3.3 .5-3.3 .5zM228.9 186.3v11.2" fill="none" stroke="#808080" stroke-width=".3"/>
<path d="M5 5h410v287h-410z" fill="none" stroke="#c0c0c0" stroke-width=".3"/>
<g fill="#808080">
<path d="M182.4 196.5l3.2-.5v1zM225.6 196l3.3 .5-3.3 .5z"/>
<path d="M179.1 97.5l3.3-.6v1.1zM228.8 96.9l3.4 .6-3.4 .5z"/>
</g>
<g font-size="4.7" fill="#808080">
<text x="197.8" y="96.4">265,33</text>
<text x="197.8" y="195.5">232,92</text>
</g>
<g font-size="4.7">
<text x="312.8" y="268.2">Study of the F-14 Tomcat structure and</text>
<text x="271.6" y="270.4">TFG</text>
<text x="316.7" y="272.7">reproduction of a 1:12 scale model</text>
<text x="255.8" y="281.3">Scale: 1:5</text>
<text x="299.7" y="281.3">Date: 21/06/2023</text>
<text x="380.7" y="281.3">Size: A3</text>
<text x="255.8" y="289.1">Sheet: 2</text>
<text x="299.7" y="289.1">Name: Sabina Campos i Fuentes</text>
<text x="381.4" y="289.1">UPC - ESEIAAT</text>
</g>
<text font-size="4.1" x="21" y="293.7">SOLIDWORKS Educational Product. For Instructional Use Only.</text>
</svg>
